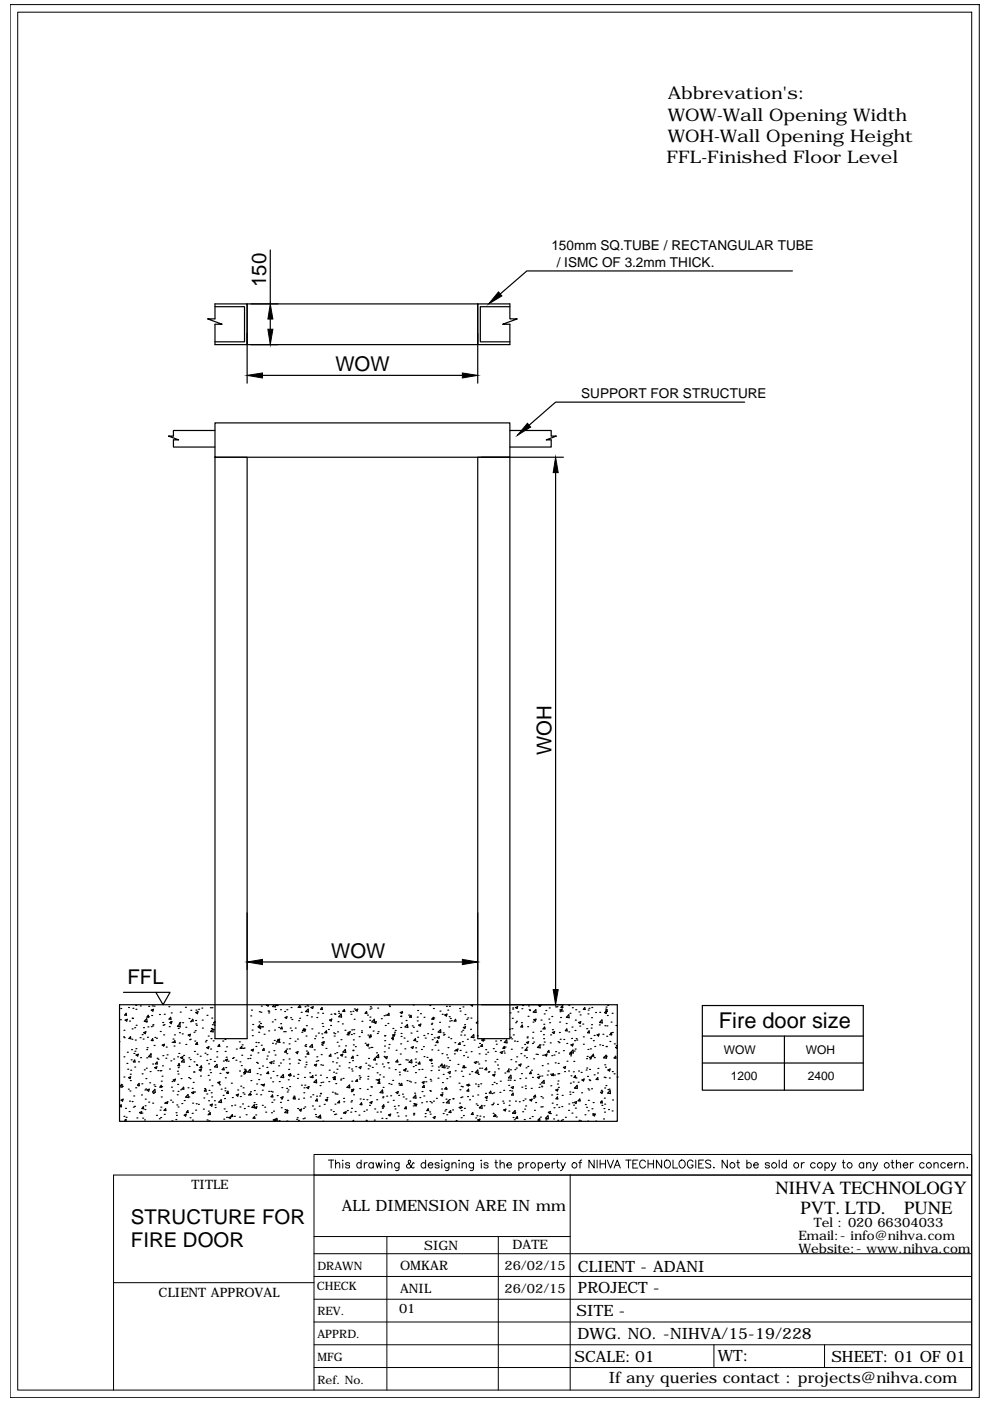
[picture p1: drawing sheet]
<svg xmlns="http://www.w3.org/2000/svg" width="210mm" height="297mm" viewBox="0 0 210 297" stroke-linecap="round" stroke-linejoin="round" font-family="sans-serif">
<!-- layer: 0 -->
<g fill="none" stroke="#000" stroke-width=".21">
<path d="M2.1 1h205.5v295.3h-205.5zM3.8 2.6h202.2v292.1h-202.2zM66.6 244.8h139.4v4.3h-139.4zM66.6 249.1v45.6M69.6 246h1.2M70.2 246v1.7M71.1 246.8l.5-.3 .4 .1v1.1M71.1 246v1.7M72.7 246v.1zM72.7 246.6v1.1M74.1 246.8a.47 .47 0 0 0-.4-.3 .47 .47 0 0 0-.4 .3l.2 .2 .6 .1v.3a.47 .47 0 0 1-.4 .3 .47 .47 0 0 1-.4-.3M76.6 246.8a.52 .52 0 0 0-.8-.1 .52 .52 0 0 0 0 .8 .52 .52 0 0 0 .8-.1"/>
<path d="M76.6 246v1.7M77.2 246.5v1.2M77.9 246.5a.52 .52 0 0 0-.7 .5M79.1 246.8a.54 .54 0 0 0-.7-.1 .54 .54 0 0 0 0 .8 .54 .54 0 0 0 .7-.1M79.1 246.5v1.2M79.7 246.5l.3 1.2 .3-1.2 .4 1.2 .3-1.2M81.6 246v.1zM81.6 246.6v1.1M82.2 246.8l.4-.3 .4 .1 .1 1.1M82.2 246.5v1.2M84.6 246.5v1.3a.45 .45 0 0 1-.7 .3M84.6 246.8a.54 .54 0 0 0-.8-.1 .54 .54 0 0 0 0 .8 .54 .54 0 0 0 .8-.1"/>
<path d="M87.8 246.7l-.2-.2-.3 .6a.57 .57 0 0 1-.5 .6 .57 .57 0 0 1-.6-.4l.1-.4 .7-.4a.33 .33 0 0 0-.2-.5h-.2a1.43 1.43 0 0 0 .9 1.7l.3-.2M90.2 246.8a.54 .54 0 0 0-.8-.1 .54 .54 0 0 0 0 .8 .54 .54 0 0 0 .8-.1M90.2 246v1.7M90.8 247h1a.5 .5 0 0 0-.6-.5 .5 .5 0 0 0-.4 .6 .52 .52 0 0 0 .4 .6 .52 .52 0 0 0 .6-.3M93.1 246.8a.51 .51 0 0 0-.9 0l.3 .2 .5 .1 .1 .3a.51 .51 0 0 1-.9 0M93.6 246h.2zM93.7 246.6v1.1M95.2 246.5l-.1 1.5-.2 .2-.4-.1M95.2 246.8a.54 .54 0 0 0-.8-.1 .54 .54 0 0 0 0 .8 .54 .54 0 0 0 .8-.1M95.8 246.8l.5-.3 .3 .1 .1 1.1M95.8 246.5v1.2M97.4 246v.1z"/>
<path d="M97.4 246.6v1.1M98 246.8l.4-.3 .4 .1 .1 1.1M98 246.5v1.2M100.4 246.5l-.1 1.5-.2 .2-.4-.1M100.4 246.8a.54 .54 0 0 0-.8-.1 .54 .54 0 0 0 0 .8 .54 .54 0 0 0 .8-.1M102.1 246v.1zM102.1 246.6v1.1M103.5 246.8a.5 .5 0 0 0-.5-.3 .5 .5 0 0 0-.4 .3l.3 .2 .5 .1 .1 .3a.5 .5 0 0 1-.5 .3 .5 .5 0 0 1-.4-.3M104.9 246.5h.6M105.1 246v1.3l.1 .3 .4 .1M106 246.8l.5-.3 .3 .1 .1 1.1M106 246v1.7"/>
<path d="M107.5 247h.9a.52 .52 0 0 0-.7-.5 .52 .52 0 0 0-.1 .9 .51 .51 0 0 0 .8 0M110 246.8a.54 .54 0 0 1 .8-.1 .54 .54 0 0 1 0 .8 .54 .54 0 0 1-.8-.1M110 246.5v1.7M111.5 246.5v1.2M112.2 246.5a.56 .56 0 0 0-.7 .5M114.1 246.8a.52 .52 0 0 1 .8-.1 .52 .52 0 0 1 0 .8 .52 .52 0 0 1-.8-.1M114.1 246.5v1.7M115.6 247h.9a.47 .47 0 0 0-.5-.5 .47 .47 0 0 0-.4 .5v.1a.49 .49 0 0 0 .3 .5 .49 .49 0 0 0 .6-.2M117.1 246.5v1.2M117.7 246.5a.52 .52 0 0 0-.6 .5M117.9 246.5h.6M118.2 246v1.3l.1 .3 .3 .1"/>
<path d="M118.9 246.5l.5 1.2 .5-1.2M119.4 247.7l-.3 .4-.3 .1M120.9 249.1v45.6M122.7 246.5h.6M123.3 246h-.3v.3v1.4M126 246v1.7l-1.1-1.7v1.7M126.6 246v1.7M127.2 246v1.7M127.2 246.8h1.2M128.4 246v1.7M128.8 246l.6 1.7 .7-1.7M130.2 247.7l.7-1.7 .6 1.7"/>
<path d="M130.5 247.1h.8M132.7 246h1.1M133.3 246v1.7M134.2 246.8h.7M135.2 246h-1v1.7h1M136.8 246.3a.64 .64 0 0 0-.7-.3 .64 .64 0 0 0-.5 .6v.4a.63 .63 0 0 0 .5 .7 .63 .63 0 0 0 .7-.5M137.4 246.8h1.1M137.4 246v1.7M138.5 246v1.7M140.3 246v1.7l-1.1-1.7v1.7M141 246.2a.63 .63 0 0 1 .7-.2 .63 .63 0 0 1 .4 .6v.4a.64 .64 0 0 1-.6 .7 .64 .64 0 0 1-.6-.7zM142.7 246v1.7h1"/>
<path d="M144.1 246.2a.63 .63 0 0 1 .7-.2 .63 .63 0 0 1 .5 .6v.4a.66 .66 0 0 1-.7 .7 .66 .66 0 0 1-.6-.7zM146.9 246.3a.58 .58 0 0 0-.7-.3 .89 .89 0 0 0-.5 .9 .89 .89 0 0 0 .8 .8 .51 .51 0 0 0 .4-.7h-.4M147.5 246v1.7M148.2 246.8h.6M149.2 246h-1v1.7h1M150.7 246.2a.61 .61 0 0 0-.6-.3 .61 .61 0 0 0-.5 .4l.2 .3 .8 .3 .1 .5a.69 .69 0 0 1-1.1 0M151.3 247.6h.1zM154.2 246v1.7l-1.1-1.7v1.7M156.2 246.5h.6M156.4 246v1.3l.1 .3 .3 .1M158.4 246.8a.52 .52 0 0 1 .7-.1 .52 .52 0 0 1 0 .8 .52 .52 0 0 1-.7-.1M158.4 246v1.7"/>
<path d="M159.8 247h1a.5 .5 0 0 0-.6-.5 .5 .5 0 0 0-.4 .6 .52 .52 0 0 0 .4 .6 .52 .52 0 0 0 .6-.3M163.1 246.8a.51 .51 0 0 0-.9 0l.3 .2 .6 .1v.3a.51 .51 0 0 1-.9 0M165.2 246v1.7M166.7 246.8a.54 .54 0 0 0-.8-.1 .54 .54 0 0 0 0 .8 .54 .54 0 0 0 .8-.1M166.7 246v1.7M169.9 246.5v1.2M170.5 246.5a.52 .52 0 0 0-.6 .5M172.8 246.8a.54 .54 0 0 0-.8-.1 .54 .54 0 0 0 0 .8 .54 .54 0 0 0 .8-.1M174.9 246.8a.54 .54 0 0 1 .8-.1 .54 .54 0 0 1 0 .8 .54 .54 0 0 1-.8-.1M174.9 246.5v1.7M176.3 246.5l.5 1.2 .4-1.2M176.8 247.7l-.6 .5"/>
<path d="M178.6 246.5h.5M178.8 246v1.3l.1 .3 .3 .1M183.1 246.8a.54 .54 0 0 0-.8-.1 .54 .54 0 0 0 0 .8 .54 .54 0 0 0 .8-.1M183.1 246.5v1.2M183.8 246.8l.3-.3 .5 .1v1.1M183.8 246.5v1.2M185.1 246.5l.5 1.2 .5-1.2M185.6 247.7l-.3 .4-.3 .1M188.9 246.5h.6M189.2 246v1.3l.1 .3 .3 .1M190.1 246.8l.3-.3 .5 .1 .1 1.1M190.1 246v1.7"/>
<path d="M191.5 247h1a.5 .5 0 0 0-.6-.5 .5 .5 0 0 0-.4 .6 .52 .52 0 0 0 .4 .6 .52 .52 0 0 0 .6-.3M193 246.5v1.2M193.7 246.5a.52 .52 0 0 0-.7 .5M195.9 246.8a.54 .54 0 0 0-.8-.1 .54 .54 0 0 0 0 .8 .54 .54 0 0 0 .8-.1M198 246.8l.4-.3 .4 .1 .1 1.1M198 246.5v1.2M200.4 246.8a.54 .54 0 0 0-.8-.1 .54 .54 0 0 0 0 .8 .54 .54 0 0 0 .8-.1M200.9 247h1a.49 .49 0 0 0-.6-.5 .49 .49 0 0 0-.4 .6 .49 .49 0 0 0 .4 .5 .49 .49 0 0 0 .6-.2M202.4 246.5v1.2M203.1 246.5a.57 .57 0 0 0-.7 .5M203.5 246.8l.4-.3 .4 .1 .1 1.1M203.5 246.5v1.2"/>
<path d="M205 247.6h.2zM206 249.1v45.6M206 249.1h-181.9v45.6M24.1 271.9h42.5M66.6 275.5h139.4M66.6 270.6h139.4M66.6 265.8h139.4M66.6 262.2h54.3M82 262.2v32.5M105.6 262.2v32.5M66.6 280.3h139.4M66.6 285.1h139.4"/>
<path d="M66.6 289.9h139.4M151.4 285.1v4.8M174.8 285.1v4.8"/>
<circle cx="113" cy="247" r=".55"/>
<circle cx="121.8" cy="247.1" r=".56"/>
<circle cx="155.3" cy="247.1" r=".56"/>
<circle cx="164.1" cy="247.1" r=".56"/>
<circle cx="168.8" cy="247.1" r=".56"/>
<circle cx="173.8" cy="247.1" r=".56"/>
<circle cx="180.1" cy="247.1" r=".56"/>
<circle cx="188" cy="247.1" r=".56"/>
<circle cx="196.9" cy="247.1" r=".56"/>
</g>
<g fill="none" stroke="#000" stroke-width=".25">
<path d="M57.3 53v11.4M168 57.4h-56.3l-5.6 4.9M45.6 64.4h6.8v8.7h-6.8v-4.4h1.5l-3.1-1.1h1.6zM45.6 65h6.2v7.5h-6.2M52.4 73.1h48.9M55.7 79.6h42.3M57.3 67.6v2.2M101.3 64.4h6.8v3.2h1.6l-3.1 1.1h1.5v4.4h-6.8zM108.1 65h-6.3v7.5h6.3M45.6 96.9h6.8v123.3h-6.8zM45.6 89.7h62.5v7.2h-62.5zM45.6 91.3h-8.8v1.2h-1.1l2.2 .8h-1.1v1.5h8.8"/>
<path d="M52.4 81.2v-16.8h48.9v16.8M101.3 96.9h6.8v123.3h-6.8zM102.1 96.9h17.4M108.1 91.3h8.8v1.2h1.1l-2.2 .8h1.1v1.5h-8.8M157.9 85.3h-40.1l-5.6 4.9M117.8 100.2v109.6M52.4 193.5v12.1M101.3 193.5v12.1M25.3 213h105.6v24.7h-105.6zM25.5 216.2h.1M25.6 213.8h.1M26.2 219.8h.1"/>
<path d="M26.2 210.4h9.9l-1.5 2.6-1.6-2.6M26.3 218.4h.1M26.5 216.3l.5-.2-.1 .4zM26.7 214.8l.1 .5-.4-.1zM27.2 213.6h.1M27.5 216.5h.1M27.7 219.8v.4h-.4zM28 218.1h.1M28 215.9h.1M28.1 215.9h.1M28.2 213.8h.1M28.6 217.9h.1"/>
<path d="M28.8 213.1h.1M28.8 214h.1M28.9 217.4h.1M29.7 213.3h.1M30.1 219.4h.1M30.4 217.9h.1M30.5 218.9l.4-.2-.1 .5zM31 216.7h.1M31.1 216l.1 .6-.6-.1zM31.3 219.9h.1M31.4 217.7h.1M31.4 215.6h.1"/>
<path d="M31.4 215.3l.1 .4-.4-.1zM31.5 213.4h.1M32.1 217.7h.1M32.1 214.2l.4-.2-.1 .4zM32.2 215.3h.1M32.3 213.3h.1M32.4 217.5h.1M32.4 217.3h.1M32.7 213.3h.1M32.8 220h.1M33.8 215.1h.1M34 218.7h.1"/>
<path d="M34.5 216.8h.1M34.6 217.4h.1M34.7 219.4h.1M34.8 217.3h.1M34.8 215.1h.1M35.8 213.4h.1M35.9 217.7h.1M36 216.8l.4-.2-.1 .4zM36.2 215.7l.1 .4h-.5zM36.2 216.6h.1M36.3 214.8h.1M37 219.4h.1"/>
<path d="M37.6 217.6l.5-.5 .1 .6zM37.8 218.1h.1M38 217h.1M38 218.9h.1M38.1 216.8h.1M38.2 214.6h.1M38.6 219.2h.1M38.7 216.8h.1M39.3 213.6h.1M39.4 217.8h.1M39.9 219.5l.5-.2-.2 .4zM40.1 215.9h.1"/>
<path d="M40.4 216.6h.1M40.5 214.2h.1M40.9 216.1l.1 .4h-.4zM41.1 218.9h.1M41.4 218.5h.1M41.5 216.4h.1M41.5 217.1h.1M41.5 214.7l.5-.2-.1 .4zM41.6 214.2h.1M41.6 217.4h.1M42.1 214h.1M42.8 213.7h.1"/>
<path d="M42.9 216.3h.1M42.9 218h.1M43.9 215.3h.1M44.1 219.7h.1M44.6 213.7h.1M44.6 218.7l.6-.5v.6zM44.8 218.1h.1M44.9 215.9h.1M44.9 213.7h.1M45 217.3h.1M45.3 218.3h.1M45.5 216.7h.1"/>
<path d="M45.6 216.6l-.3 .3h.3M45.6 217.3h-.1l.1 .1M53.2 215.4h.1M53.3 214.2h.1M53.5 218.4h.1M53.5 219.6h.1M53.6 217.2h.1M54.8 218.9h.1M54.9 217.8l.5-.1-.2 .4zM54.9 216.7h.1M55 214.5h.1M55.1 217.3v.5l-.4-.1z"/>
<path d="M55.2 217h.1M55.3 214.6h.1M55.4 213.3h.1M55.6 217.7h.1M55.7 217.7h.1M55.7 204h42.3M56 219.3h.1M56.6 213l-.1 .1 .3 .2 .1-.3M56.8 214.3h.1M57 214.4h.1M57 218.6h.1M57 214.8h.1"/>
<path d="M57.7 216.7h.1M58.1 213l-.3 .4 .6 .1-.1-.5M58.2 218.4h.1M58.3 216.2h.1M58.4 214h.1M58.7 213l-.2 .2h.4v-.2M59.1 217.8h.1M59.5 214.1h.1M59.5 217h.1M59.8 217.8v.3h-.3zM60.1 218.7h.1M60.4 214.5h.1"/>
<path d="M60.4 215.7l.5-.1-.2 .3zM60.5 218.7h.1M60.8 214.1h.1M61.5 218h.1M61.6 215.8h.1M61.7 213.6h.1M61.8 218.5h.1M61.9 216.2h.1M62.6 218h.1M63.3 216.4h.1M63.5 215.9h.1M63.6 213.2l.1 .4h-.5z"/>
<path d="M63.6 213.5h.1M63.9 214.6h.1M64 218.9h.1M64.3 218.2h.1M64.3 218.4l.5-.2-.1 .4zM64.5 218.1v.5l-.3-.1 .3-.4M64.7 213.4h.1M64.8 214.5l.5-.5 .1 .5zM64.9 219.7h.1M65 217.5h.1M65.1 215.3h.1M65.1 213.1h.1"/>
<path d="M65.3 213.3h.1M65.9 213.6l.5-.2-.1 .4zM66 215.6h.1M66.1 218.1h.1M66.9 219.7h.1M67.2 215.7h.1M67.4 214.8h.1M67.5 219h.1M68.2 219.2h.1M68.3 213.6l.1 .4h-.4zM68.3 217h.1M68.4 214.8h.1"/>
<path d="M68.4 217.6h.1M69.2 218.6l.1 .4-.4-.1zM69.6 218.3h.1M69.9 216.3l.4-.2-.1 .4zM70.1 217.4h.1M70.2 215.1h.1M70.7 219h.1M70.9 219.7h.1M70.9 214.9h.1M71 219.2h.1M71 215.1h.1M71.6 218.8h.1"/>
<path d="M71.7 216.6h.1M71.7 214.4h.1M71.8 214.8h.1M72.3 215l.1 .6h-.6zM72.6 217.1h.1M73 214l.1 .5-.4-.1zM73.1 218.4h.1M73.8 218.9l.5-.2-.2 .4zM73.9 219l.1 .4h-.4zM74.3 214.5h.1M74.4 215.1h.1M74.5 219.3h.1"/>
<path d="M74.6 218.4h.1M74.8 214.4h.1M75 218.3h.1M75 219.2h.1M75.1 216.1h.1M75.1 213.9h.1M75.4 214.2l.4-.2-.1 .4zM76.1 219.8h.1M76.7 218.9h.1M76.7 218.6h.1M76.7 216.5h.1M77.7 214.5l.1 .3h-.4z"/>
<path d="M77.9 215.2h.1M78 219.5h.1M78.3 219.8l.3-.4 .1 .4zM78.3 217.8h.1M78.4 216.3h.1M78.4 217.7h.1M78.4 215.6h.1M78.4 214h.1M78.5 213.4h.1M78.7 213.7h.1M79.1 218.6h.1M79.3 216.8l.5-.2-.1 .4z"/>
<path d="M79.4 216.1v.6h-.5zM80 219.1h.1M80.1 213.7h.1M80.2 218.7h.1M80.8 216h.1M81.4 215.3h.1M81.5 219.6h.1M81.6 219.6h.1M81.7 217.4h.1M81.8 215.2h.1M82.2 217h.1M82.5 214.8v.5l-.4-.1z"/>
<path d="M82.5 213.1h.1M82.6 213.4h.1M83.3 219.5l.4-.3-.1 .5zM83.3 218.1h.1M83.3 219.8l.1 .4h-.4zM83.6 218.9h.1M83.8 218.5h.1M84.9 214.7l.4-.2-.1 .4zM84.9 217.8h.1M84.9 215.5h.1M85 215.4h.1M85 219.1h.1"/>
<path d="M85 219.8h.1M85.1 216.9h.1M85.2 214.7h.1M85.9 217.7l.5-.5 .1 .6zM86.1 216.4h.1M86.6 215.2h.1M87.2 219h.1M87.2 215.3v.4l-.3-.1zM87.4 217.5h.1M87.6 213.1h.1M87.7 217.8h.1M88.4 218.7h.1"/>
<path d="M88.5 216.5h.1M88.5 215.6h.1M88.5 214.2h.1M88.5 219.9h.1M88.8 217.3l.4-.2-.1 .5zM89.1 214.9h.1M89.9 219.5h.1M89.9 215.7h.1M90.7 219.2h.1M91.1 213.2h.1M91.5 219.3h.1M91.5 217.2h.1"/>
<path d="M91.6 217h.1M91.7 218.2h.1M91.8 216h.1M91.9 213.8h.1M91.9 215.7v.4h-.3zM92 215.8h.1M92.7 220l.5-.2-.2 .4zM93.2 216.7h.1M93.3 214.4h.1M93.4 218.3l.1 .6-.6-.1zM93.8 215.1h.1M94 219h.1"/>
<path d="M94 219.5h.1M94.2 219.3h.1M94.3 215.2l.5-.2-.2 .4zM94.6 213.4h.1M94.9 214.2h.1M95.1 219.9h.1M95.2 217.7h.1M95.2 215.6h.1M95.3 213.4h.1M95.3 216.5h.1M95.5 215.9h.1M95.7 216.4h.1"/>
<path d="M96.6 216.1l.1 .4h-.4zM97.4 213.8h.1M97.6 214.4h.1M97.7 219.5h.1M97.8 218.8h.1M98.1 218.4h.1M98.2 213.5h.1M98.2 217.8l.5-.1-.2 .4zM98.5 219.5h.1M98.5 217.3h.1M98.6 215.1h.1M99 216.1h.1"/>
<path d="M99.2 215.8h.1M99.8 218.2h.1M99.9 215.9h.1M99.9 219.9l.5-.5 .1 .6zM99.9 213l.2 .3 .1-.3M101.2 219.6h.1M101.3 216.5l-.3 .4h.3M108.1 218.2v.1M108.1 214.8h.1M108.2 219.9h.1M108.5 218.1h.1M108.6 215.9h.1"/>
<path d="M108.7 213.7h.1M108.7 214h.1M108.8 219.4h.1M109.3 213.6l.5-.2-.2 .4zM109.3 216.8h.1M109.5 216.5h.1M109.8 214.5h.1M110.6 216.8h.1M110.6 213.9h.1M110.7 217.3l.1 .5-.4-.1zM110.8 213.2h.1M111.8 219.8h.1"/>
<path d="M111.9 217.7h.1M112 215.5h.1M112 213.3h.1M112.2 214.1h.1M112.3 214.2h.1M113 218.9h.1M113 216.7h.1M113.1 214.6l.5-.5 .1 .6zM113.2 216.2h.1M113.2 216.2l.5-.1-.2 .4zM114.3 213.4h.1M114.4 213l-.2 .2h.4v-.2"/>
<path d="M114.5 213.2h.1M114.6 218.7h.1M114.7 216.3h.1M115.2 219.4h.1M115.3 217.2h.1M115.4 215h.1M115.5 217.8l.1 .3h-.5zM115.7 214.2h.1M116.4 216.1h.1M116.4 213.7h.1M116.5 216.8h.1M116.7 219.4h.1"/>
<path d="M117 215.5h.1M117.1 218.3h.1M117.1 218.9l.5-.2-.1 .4zM117.8 213.5h.1M118.1 213.4h.1M118.6 218.9h.1M118.6 216.7h.1M118.7 214.5h.1M118.7 214.1l.5-.1-.1 .3zM118.9 215.7h.1M118.9 213.6l.4-.4v.4zM119.2 214.4h.1"/>
<path d="M120 217h.1M120.2 218.1l.1 .5-.4-.1zM120.6 213.1h.1M120.6 218.8h.1M120.6 215.1l.1 .7-.6-.1zM120.8 214.8h.1M121.3 217.8h.1M121.4 213.7h.1M121.9 218.5h.1M122 216.3h.1M122.1 214.1h.1M122.7 216.8l.4-.2-.1 .4z"/>
<path d="M122.8 214.5h.1M122.9 217.6h.1M123 215.2h.1M123.6 217.1h.1M123.7 219.8h.1M124 213.6l.1 .4h-.4zM124.4 218.1h.1M124.7 215h.1M124.7 214.2h.1M124.9 213.8h.1M124.9 218.6l.1 .4-.4-.1zM125.3 218h.1"/>
<path d="M125.4 215.8h.1M125.4 217.3h.1M125.5 213.6h.1M126 219.5h.1M126.3 214.7h.1M126.6 219.4l.4-.2-.1 .5zM127.1 217.3h.1M127.2 214.6h.1M127.6 216.2l.1 .7-.6-.1zM127.8 219.3h.1M128.2 214.7l.4-.2-.1 .4zM128.3 217.5h.1"/>
<path d="M128.4 214h.1M128.5 213.5h.1M128.6 219.7h.1M128.7 217.5h.1M128.7 214l.1 .5-.4-.1zM128.8 215.3h.1M128.8 213.1h.1M129.5 219.1h.1M129.6 216.7h.1M129.6 219l.1 .4h-.4zM129.8 214.8h.1M129.8 218.9h.1"/>
<path d="M130.6 217.4h.1M148.9 213.2h34.1v17.9h-34.1zM148.9 219.7h34.1M166.3 219.7v11.4M25.3 230.4l.5-.5 .1 .6-.6-.1M25.3 220.9v.1M25.7 234.2l.1 .5-.5-.1zM25.7 233.3l.4-.3-.1 .5zM25.8 230h.1M25.9 230.3h.1M26.3 224.1h.1M26.3 236.7h.1"/>
<path d="M26.3 228.3h.1M26.3 220h.1M26.4 237.7l.3-.3v.3M26.5 237.4h.1M26.6 235h.1M26.7 236.9h.1M26.9 225.5h.1M27 223.1h.1M27.1 226.7h.1M27.2 230.9h.1M27.2 228.5l.5-.2-.1 .4zM27.4 235.7h.1"/>
<path d="M27.5 233.5h.1M27.5 231.3h.1M27.6 229.1h.1M27.6 227.8h.1M27.7 226.9h.1M27.8 224.7h.1M27.9 222.5h.1M28 220.3h.1M28 233.6h.1M28.3 234.7h.1M28.3 232.4h.1M28.4 223.4h.1"/>
<path d="M28.5 234.6h.1M28.6 226.2h.1M28.6 224.7v.5l-.3-.1zM28.6 222.9h.1M28.7 220.5h.1M28.8 230.6h.1M28.8 222.3h.1M28.9 223.7l.4-.2-.1 .4zM29 237h.1M29.3 230.2h.1M29.4 225.1h.1M29.5 229.7v.4h-.3z"/>
<path d="M29.6 235.9l.4-.2-.1 .4zM29.7 220h.1M29.8 224.2h.1M30 232.2h.1M30.1 229.8h.1M30.1 236h.1M30.1 227.7h.1M30.3 237.1h.1M30.3 220.3h.1M30.4 234.7l.1 .4-.4-.1zM30.6 226.8h.1M30.6 237.4h.1"/>
<path d="M30.7 235.2h.1M30.7 231.1h.1M30.8 234.4h.1M30.8 233h.1M30.9 230.9h.1M30.9 228.7h.1M31 226.5h.1M31.1 224.3h.1M31.1 222.5h.1M31.2 222.1h.1M31.2 231.1l.5-.2-.2 .5zM31.5 233.7h.1"/>
<path d="M31.7 229.6h.1M31.8 227.2h.1M31.9 223.5h.1M32 223.5v.6l-.5-.1zM32.4 233.9h.1M32.4 225.6h.1M32.4 220.2l.1 .4h-.4zM32.5 231.8h.1M32.6 230h.1M32.7 221.7h.1M32.8 226.4l.5-.2-.2 .4zM32.8 230.3h.1"/>
<path d="M32.8 231l.1 .6-.6-.1zM33.2 236.5h.1M33.2 220.1h.1M33.3 224.4h.1M33.3 225.2v.4h-.3zM33.5 227h.1M33.5 224.6h.1M33.8 237.2h.1M33.9 235.4h.1M33.9 227h.1M34.1 236.9h.1M34.1 234.7h.1"/>
<path d="M34.1 227h.1M34.2 232.6h.1M34.2 229.2h.1M34.2 230.1l.1 .4h-.4zM34.2 231.2h.1M34.3 230.4h.1M34.4 228.2h.1M34.4 221.6l.5-.2-.2 .4zM34.4 226h.1M34.5 223.8h.1M34.6 221.6h.1M34.8 235.4l.3-.3 .1 .4z"/>
<path d="M34.8 236.3h.1M34.9 233.9h.1M35 233.8h.1M35.1 233.8l.5-.2-.1 .4zM35.2 224.4h.1M35.2 222h.1M35.4 223.6h.1M35.9 226.7h.1M36.2 233.3h.1M36.2 224.9h.1M36.4 230.5h.1M36.4 237.7h.1"/>
<path d="M36.5 229.3h.1M36.5 221h.1M36.6 233.7h.1M36.6 231.3h.1M36.7 220.3h.1M36.7 229l.5-.2-.2 .4zM36.8 224.5h.1M36.9 221.8h.1M37.1 220.6l.1 .4h-.4zM37.3 237.4h.1M37.3 235.9h.1M37.4 236.5h.1"/>
<path d="M37.5 234.3h.1M37.6 232.1h.1M37.6 227.1h.1M37.7 229.9h.1M37.7 224.1h.1M37.7 227.7h.1M37.7 231.4h.1M37.7 234.7h.1M37.8 226.4h.1M37.8 225.6h.1M37.9 223.4h.1M38 221.1h.1"/>
<path d="M38 225.6l.1 .4-.4-.1zM38.3 231.1h.1M38.3 224.2l.5-.2-.2 .5zM38.4 228.7h.1M38.6 234h.1M38.9 223.8h.1M38.9 230.5l.1 .4h-.4zM39 224.6l.1 .6-.6-.1zM39.1 233.3h.1M39.1 236.4l.4-.2-.1 .4zM39.4 221.4h.1M39.8 235.5l.1 .4-.4-.1z"/>
<path d="M39.9 230.6h.1M39.9 232.1v.6l-.5-.1zM40 228.5h.1M40 232.6h.1M40 224.3h.1M40.1 226.1h.1M40.2 220.4h.1M40.3 237h.1M40.3 228.7h.1M40.3 224.7h.1M40.3 220.3h.1M40.6 231.6l.5-.1-.1 .4z"/>
<path d="M40.8 236.1h.1M40.8 230.8h.1M40.8 237.5h.1M40.8 233.9h.1M40.9 231.7h.1M41 229.5h.1M41 227.3h.1M41.1 225.1h.1M41.1 227.3h.1M41.2 222.9h.1M41.3 231.5h.1M41.3 220.7h.1"/>
<path d="M41.5 235.4h.1M41.6 234h.1M41.6 225.7h.1M41.7 225.9h.1M41.8 223.5h.1M41.8 221l.1 .4h-.4zM42.1 234.1h.1M42.2 226.9l.5-.2-.1 .4zM42.4 223.9h.1M42.5 228.1h.1M42.7 226l.1 .4h-.4zM43.1 235.2h.1"/>
<path d="M43.2 232.8h.1M43.4 230.8h.1M43.5 223.3h.1M43.5 220.9h.1M43.6 230.9l.1 .5-.4-.1zM43.7 220.6h.1M43.8 224.8h.1M43.8 231.9h.1M43.8 222.1l.5-.2-.1 .4zM43.9 237.4h.1M43.9 223.6h.1M44.1 237.7h.1"/>
<path d="M44.1 236.3h.1M44.1 228h.1M44.2 235.6h.1M44.2 233.4h.1M44.2 225.6h.1M44.3 231.2h.1M44.3 237.7h.1M44.4 229h.1M44.5 226.8h.1M44.6 224.6h.1M44.6 235.9v.4h-.4zM44.6 234.3l.4-.2-.1 .4z"/>
<path d="M44.6 222.4h.1M44.6 227.4h.1M44.7 220.2h.1M44.8 231.7h.1M44.9 232.6h.1M44.9 230.2h.1M45.2 220.7h.1M45.5 233.4h.1M45.5 225h.1M45.5 226.2l.5-.5 .1 .6zM45.6 234.3h.1M45.6 234.8h.1"/>
<path d="M46 223h.1M46 224.1h.1M46.2 229.5l.4-.1-.1 .3zM46.5 221.4l.1 .5-.4-.1zM46.6 230h.1M46.6 227.6h.1M46.9 230.9h.1M46.9 233.2l.1 .6-.6-.1zM47.2 220.7h.1M47.3 232.2h.1M47.4 225h.1M47.4 237.3h.1"/>
<path d="M47.4 226.4l.1 .4h-.4zM47.5 235.1h.1M47.6 232.9h.1M47.7 230.7h.1M47.7 220.4h.1M47.7 231.3h.1M47.7 222.9h.1M47.8 228.5h.1M47.8 224.7l.4-.1-.1 .4zM47.9 226.4h.1M47.9 224.2h.1M47.9 235.7h.1"/>
<path d="M48 227.4h.1M48 222h.1M48 236.9h.1M48.2 227.6h.1M48.2 231.8h.1M48.3 227.4h.1M48.3 231.4l.1 .4-.4-.1zM48.4 225h.1M48.5 236.9l.5-.1-.2 .4zM49.1 229.7h.1M49.1 234.4h.1M49.3 232.7h.1"/>
<path d="M49.3 236.3v.4h-.3zM49.3 224.4h.1M49.5 224.2h.1M49.7 236.7h.1M49.8 234.3h.1M50 224.8h.1M50.1 222.4h.1M50.1 232.2l.5-.2-.2 .4zM50.4 231.1h.1M50.7 220.9h.1M50.8 236.9h.1M50.8 227.1h.1"/>
<path d="M50.9 234.7h.1M50.9 225.1h.1M51 232.5h.1M51 230.3h.1M51.1 228.1h.1M51.2 225.9h.1M51.3 223.7h.1M51.3 221.9v.4h-.4zM51.3 221.5h.1M51.4 234.1h.1M51.5 231.7h.1M51.5 230.6h.1"/>
<path d="M51.5 222.3h.1M51.7 227.7h.1M51.7 227.4l.4-.2-.1 .4zM51.8 222.2h.1M51.8 232h.1M51.8 235h.1M51.8 226.7h.1M52.1 226.8l.1 .4h-.4zM52.2 236.3h.1M52.5 224.5h.1M52.6 234.6h.1M53 224.4h.1"/>
<path d="M53 226.7l.1 .7-.6-.1zM53.1 231.8l.1 .4h-.5zM53.1 231.5h.1M53.1 232.1h.1M53.1 223.7h.1M53.2 229.1h.1M53.3 222.6l.4-.1-.1 .3zM53.9 233.8h.1M53.9 231.2h.1M53.9 234.2l.1 .7-.6-.1zM54 236.7v.4h-.3zM54 234.8l.5-.1-.2 .3z"/>
<path d="M54.2 236.4h.1M54.3 234.2h.1M54.3 221.9h.1M54.3 221h.1M54.3 232h.1M54.4 225.3h.1M54.4 229.8h.1M54.5 227.6h.1M54.6 225.4h.1M54.7 223.2h.1M54.8 221.1h.1M54.8 228.9h.1"/>
<path d="M54.9 226.5h.1M55.2 227.9h.1M55.3 232.1h.1M55.4 230h.1M55.4 221.6h.1M55.6 231.1h.1M55.6 234.4h.1M55.6 230l.5-.1-.1 .4zM55.7 226h.1M56 222.3v.4h-.3zM56.1 234.7h.1M56.3 235.8h.1"/>
<path d="M56.5 224.5h.1M56.5 227.6l.4-.4 .1 .4zM56.6 226.3h.1M56.7 223.9h.1M57 231.4h.1M57 223.1h.1M57.2 225.3l.5-.2-.1 .4zM57.3 228.6h.1M57.4 231.4h.1M57.6 235.9h.1M57.6 233.7h.1M57.7 231.5h.1"/>
<path d="M57.8 221.2h.1M57.8 232.2l.1 .4-.4-.1zM57.8 229.4h.1M57.9 227.2h.1M57.9 225.4h.1M57.9 237.4l.5-.1-.1 .4zM58 225h.1M58 235.6h.1M58.1 222.8h.1M58.1 233.2h.1M58.2 220.6h.1M58.3 223.7h.1"/>
<path d="M58.4 221.3h.1M58.7 228h.1M58.7 237.1l.1 .4h-.4zM58.8 232.3h.1M58.8 220.5l.5-.2-.1 .4zM59.1 226h.1M59.2 237.6h.1M59.2 220.3l.1 .7-.6-.1zM59.2 229.3h.1M59.2 221h.1M59.5 233.7h.1M59.5 225.4h.1"/>
<path d="M59.5 232.7l.5-.2-.1 .4zM59.6 234.9h.1M59.7 233h.1M59.8 230.6h.1M60 224.7h.1M60.1 221.1h.1M60.1 227.8v.7l-.6-.1zM60.4 235.2h.1M60.7 222.7v.4h-.3zM60.8 230.8h.1M60.8 237.7h.1M60.8 223.4h.1"/>
<path d="M60.8 222.4h.1M60.9 235.5h.1M60.9 231.5h.1M60.9 235.3l.1 .7-.6-.1zM61 233.3h.1M61.1 231.1h.1M61.1 228.9h.1M61.2 227.9l.4-.1-.1 .3zM61.2 226.7h.1M61.3 224.5h.1M61.3 221.3h.1M61.4 222.4h.1"/>
<path d="M61.4 225.6h.1M61.4 230.4h.1M61.5 220.2h.1M61.5 228h.1M61.6 227.6l.1 .4h-.4zM62.2 232.7h.1M62.2 228.2h.1M62.3 232.4h.1M62.5 232.6l.1 .4h-.4zM62.6 220.8h.1M62.8 223.1l.4-.1-.1 .4zM62.9 237.3h.1"/>
<path d="M63 237h.1M63.1 228.6h.1M63.1 220.3h.1M63.1 235h.1M63.1 227.8h.1M63.2 225.4h.1M63.2 237.7l.2-.2v.2M63.3 233h.1M63.3 224.7h.1M63.5 235.3l.5-.1-.2 .4zM63.5 224.8h.1M63.9 230.1h.1"/>
<path d="M64.2 237.2h.1M64.3 235h.1M64.4 232.8h.1M64.4 231.7h.1M64.5 230.6h.1M64.5 228.4h.1M64.5 237.1h.1M64.6 226.2h.1M64.6 234.7h.1M64.6 230.1h.1M64.6 221.7h.1M64.7 224.1h.1"/>
<path d="M64.8 221.9h.1M64.8 221.5h.1M64.9 225.2h.1M64.9 225.7h.1M65 222.8h.1M65.1 230.6l.4-.2-.1 .4zM65.4 223.1l.1 .4h-.4zM65.6 227.5h.1M65.7 222l.5-.6 .1 .6zM65.7 228.3h.1M65.8 232.6h.1M66.2 234.5h.1"/>
<path d="M66.3 232.1h.1M66.3 228l.1 .5-.4-.1zM66.6 229.4l.5-.5v.7zM66.6 222.6h.1M66.6 235.2h.1M66.7 225.8l.4-.2-.1 .4zM66.7 220.2h.1M66.9 236.3h.1M66.9 228h.1M67 236.8h.1M67 225h.1M67.1 232.4h.1"/>
<path d="M67.2 224.1h.1M67.2 233l.1 .4h-.4zM67.4 224.9h.1M67.4 236.9l.5-.5 .1 .7zM67.6 236.7h.1M67.7 234.5h.1M67.8 232.4h.1M67.8 230.2h.1M67.9 228h.1M67.9 231.8h.1M68 231.9h.1M68 225.8h.1"/>
<path d="M68.1 229.5h.1M68.1 223.6h.1M68.2 221.4h.1M68.3 221l.4-.1-.1 .4zM68.3 221.6h.1M68.4 220h.1M68.4 225.8h.1M68.4 237.7h.1M68.4 229.4h.1M68.5 221.1h.1M68.7 234.1h.1M69 233.2l.5-.2-.2 .4z"/>
<path d="M69.1 222.3h.1M69.2 228.5h.1M69.3 232.7h.1M69.7 229.3h.1M69.8 226.9h.1M70.1 223.5l.1 .4h-.4l.3-.4M70.1 235.3h.1M70.5 231.6h.1M70.5 225.1h.1M70.6 228.5l.5-.2-.2 .4zM70.7 235.7h.1M70.7 227.3h.1"/>
<path d="M70.9 236.3h.1M71 231.7h.1M71 223.4h.1M71 234.1h.1M71 228.5l.1 .4h-.4zM71.1 231.9h.1M71.2 229.7h.1M71.2 236.2h.1M71.2 227.5h.1M71.3 225.3h.1M71.4 223.2h.1M71.4 226.7h.1"/>
<path d="M71.4 232h.1M71.5 221h.1M71.5 224.3h.1M71.8 221.8h.1M71.9 226h.1M72 233.4v.4h-.4zM72.2 229h.1M72.2 223.7l.5-.2-.2 .4zM72.2 237.1h.1M72.3 228.8h.1M72.3 220.4h.1M72.8 228.6h.1"/>
<path d="M72.8 236h.1M72.8 232.9h.1M72.9 233.6h.1M72.9 235.9l.5-.2-.1 .4zM73.2 224.1h.1M73.2 222.5l.1 .6h-.6zM73.3 221.7h.1M73.6 230.5l.5-.5 .1 .6zM73.6 235.5h.1M73.9 226.4h.1M74 225.3h.1M74.4 235.8h.1"/>
<path d="M74.4 233.6h.1M74.5 231.4h.1M74.5 233.4h.1M74.5 235h.1M74.5 226.7h.1M74.5 231.1l.5-.2-.2 .4zM74.6 229.2h.1M74.6 231h.1M74.7 227.1h.1M74.7 224.9h.1M74.7 237.7l.3-.2v.2M74.8 231.1h.1"/>
<path d="M74.8 222.7h.1M74.8 222.8h.1M74.8 223.9l.1 .4h-.4zM74.9 220.5h.1M74.9 221.5h.1M75 232.1h.1M75.3 235.7h.1M75.3 221.9h.1M75.4 226.1h.1M75.4 229.2l.4-.3v.4zM75.7 223.8h.1M76.1 236.4h.1"/>
<path d="M76.1 228.1h.1M76.1 226.3l.5-.2-.2 .5zM76.2 228.8h.1M76.3 230.8h.1M76.4 228.4h.1M76.4 233h.1M76.7 233.8v.4h-.3zM77 233.1h.1M77.2 235.6h.1M77.4 221.2h.1M77.5 225.4h.1M77.6 237.5h.1"/>
<path d="M77.7 235.3h.1M77.7 237.7h.1M77.7 221.6l.5-.2-.2 .4zM77.8 233.2h.1M77.9 231h.1M78 228.8h.1M78 228.2h.1M78 226.6h.1M78.1 225.8h.1M78.1 224.4h.1M78.2 222.2h.1M78.3 220h.1"/>
<path d="M78.3 234.4h.1M78.4 226h.1M78.4 233.8l.5-.2-.1 .4zM78.5 232.3h.1M78.6 230.4h.1M78.6 222.1h.1M78.8 230.5h.1M78.9 222.1h.1M78.9 226.3h.1M79.4 237.5h.1M79.4 235.1h.1M79.5 224.3l.1 .4h-.4z"/>
<path d="M79.7 225.6h.1M79.7 228.9h.1M79.8 223.2h.1M79.9 233.2h.1M80 235.8h.1M80 227.5h.1M80 229l.5-.2-.1 .4zM80.2 223.6l.1 .6h-.6zM80.5 229.3v.4h-.4zM80.5 227.9h.1M80.7 235.8h.1M81 237.1h.1"/>
<path d="M81.1 235h.1M81.1 225.6h.1M81.1 234.9h.1M81.1 231.1l.1 .6-.6-.1zM81.1 232.7h.1M81.2 232.5h.1M81.2 230.5h.1M81.3 228.3h.1M81.4 226.2h.1M81.4 234.2v.5l-.3-.1zM81.4 224h.1M81.5 223h.1"/>
<path d="M81.5 221.8h.1M81.6 220.6h.1M81.6 224.2l.5-.2-.1 .5zM81.9 237.2h.1M82 232.4h.1M82.2 233.7h.1M82.2 225.3h.1M82.4 222.2h.1M82.4 236.4l.4-.2-.1 .4zM82.5 226.4h.1M82.5 229.7h.1M82.5 221.4h.1"/>
<path d="M82.8 232.3h.1M82.9 229.9h.1M83.2 220.4h.1M83.3 229.1h.1M83.4 233.3h.1M83.6 234.6h.1M83.8 235.1h.1M83.8 226.8h.1M84 222.7h.1M84 231.6l.4-.2-.1 .5zM84.2 235.9h.1M84.3 224.7l.1 .5-.5-.1z"/>
<path d="M84.4 236.6h.1M84.4 234.4h.1M84.5 232.2h.1M84.6 229.7h.1M84.6 225.7h.1M84.6 230h.1M84.7 227.3h.1M84.7 227.9h.1M84.8 225.7h.1M84.9 223.5h.1M84.9 221.3h.1M85.2 229.7v.4h-.3z"/>
<path d="M85.3 232h.1M85.5 232.6h.1M85.6 226.9l.4-.2-.1 .4zM85.7 220.1h.1M85.8 222.4h.1M86 226.6h.1M86 236.6h.1M86 233h.1M86 224.7h.1M86.1 234.7l.1 .4-.4-.1zM86.3 227.1h.1M86.3 237.4h.1"/>
<path d="M86.3 229.1h.1M86.3 220.8h.1M86.4 224.7h.1M86.7 225.2l.6-.5v.6zM86.8 229.2h.1M86.9 233.5h.1M87.1 229.4h.1M87.2 222.1l.5-.2-.2 .4zM87.6 234.5h.1M87.6 226.1h.1M87.7 236.4h.1M87.7 236.1h.1"/>
<path d="M87.7 236.2h.1M87.7 234h.1M87.8 234h.1M87.9 231.8h.1M87.9 234.3l.5-.2-.2 .4zM88 229.6h.1M88 224.5h.1M88.1 227.4h.1M88.1 225.9h.1M88.1 220.2v.4h-.4zM88.1 222.2h.1M88.1 232.2l.1 .6-.6-.1z"/>
<path d="M88.2 225.2h.1M88.3 223h.1M88.3 220.9h.1M88.8 226.8h.1M89 225.2l.1 .4h-.4zM89 232.7h.1M89.4 222.5h.1M89.4 233.8h.1M89.5 231.4h.1M89.5 226.7h.1M89.5 229.5l.4-.2-.1 .4zM89.8 221.9h.1"/>
<path d="M89.9 232.4h.1M89.9 224h.1M89.9 230.1l.1 .4h-.4zM90.1 236.8h.1M90.2 236.1h.1M90.2 228.4h.1M90.2 220.1h.1M90.3 229.4h.1M90.4 233.6h.1M90.5 224.2h.1M90.8 235.1l.1 .4h-.4zM91.1 235.8h.1"/>
<path d="M91.1 224.7l.5-.1-.2 .4zM91.1 231.2h.1M91.2 233.6h.1M91.2 228.9h.1M91.2 236.2h.1M91.3 231.4h.1M91.3 229.2h.1M91.4 227h.1M91.5 224.8h.1M91.5 233.8h.1M91.5 225.5h.1M91.6 222.6h.1"/>
<path d="M91.6 226h.1M91.6 220.4h.1M91.8 236.9l.5-.2-.2 .5zM91.9 233.5h.1M92.1 220h.1M92.2 221.6h.1M92.5 232.9h.1M92.8 220.6l.1 .5-.4-.1zM92.9 222.7h.1M92.9 228.6h.1M92.9 226.2h.1M93 226.9h.1"/>
<path d="M93.4 232.2l.5-.2-.1 .4zM93.6 230.9h.1M93.7 231.7h.1M93.7 223.4h.1M93.7 225.6l.1 .4h-.4zM93.8 226.3l.5-.5v.6zM93.8 229.5h.1M93.9 233.8h.1M94 236.1h.1M94 227.8h.1M94.3 235.5h.1M94.4 237.4h.1"/>
<path d="M94.5 235.2h.1M94.6 233h.1M94.6 226h.1M94.6 230.5l.1 .4h-.4zM94.6 230.9h.1M94.6 233.8l.6-.5v.6zM94.7 223.6h.1M94.7 228.7h.1M94.7 236.3h.1M94.8 226.5h.1M94.9 224.3h.1M95 222.1h.1"/>
<path d="M95 227.4l.5-.2-.1 .4zM95.1 226.2h.1M95.3 233.1h.1M95.3 224.8h.1M95.4 228.3h.1M95.5 235.5l.1 .4-.4-.1zM95.6 220.2h.1M96 235.3h.1M96 232.9h.1M96 233h.1M96.3 223.4h.1M96.4 222.8h.1"/>
<path d="M96.4 221.1h.1M96.5 227h.1M96.6 222.6l.5-.2-.1 .4zM96.7 237.6h.1M97.1 225.7h.1M97.2 221.4l.3-.3 .1 .3zM97.3 229.7h.1M97.4 234.8l.4-.2-.1 .4zM97.4 233.9h.1M97.5 231.1h.1M97.6 222.7h.1M97.7 232.7h.1"/>
<path d="M97.8 237h.1M97.8 230.3h.1M97.8 235.5h.1M97.8 227.1h.1M97.9 234.8h.1M97.9 232.6h.1M98 230.4h.1M98 220.9h.1M98.1 228.2h.1M98.2 226h.1M98.2 236.5h.1M98.3 223.8h.1"/>
<path d="M98.4 221.7h.1M98.4 226l.1 .4h-.4zM98.5 235h.1M98.6 226.3h.1M98.8 223.1h.1M99 230l.4-.1-.1 .4zM99.1 220.3h.1M99.1 224.2h.1M99.1 232.5h.1M99.3 230.9l.1 .5-.4-.1zM99.4 230.1h.1M99.5 227.8h.1"/>
<path d="M99.6 233.2h.1M99.9 223h.1M100 227.2h.1M100.2 232.4h.1M100.2 235.9l.1 .4h-.4zM100.5 220.5h.1M100.6 225.3l.4-.2-.1 .4zM100.8 229.8h.1M100.9 237h.1M101 234.1h.1M101.1 236.6h.1M101.2 227.5h.1"/>
<path d="M101.2 234.4h.1M101.2 225.2h.1M101.3 232.2h.1M101.3 226.9l.1 .6-.6-.1zM101.3 237.4l.5-.1-.2 .4zM101.4 230h.1M101.4 230.4h.1M101.4 227.8h.1M101.4 222h.1M101.5 225.6h.1M101.6 223.4h.1M101.6 234.8h.1"/>
<path d="M101.7 221.2h.1M101.7 226.5h.1M101.8 236.6h.1M101.9 229.8h.1M102.1 226.5h.1M102.1 220.5l.5-.2-.1 .4zM102.2 234.4v.6l-.5-.1zM102.2 221.4l.1 .5-.4-.1zM102.5 236.8h.1M102.6 220.5h.1M102.6 234.4h.1M102.9 224.9h.1"/>
<path d="M102.9 232.7l.4-.2-.1 .4zM102.9 231.8h.1M103 222.5h.1M103 223.5h.1M103.1 233.3h.1M103.2 226.4v.4h-.4zM103.4 223.1h.1M103.5 227.3h.1M103.7 227.2h.1M104 231.4l.1 .4-.4-.1zM104.3 234.2h.1M104.3 230h.1"/>
<path d="M104.3 231.9h.1M104.4 234.2h.1M104.5 227.9l.4-.1-.1 .3zM104.5 236.1h.1M104.6 233.9h.1M104.6 222.3h.1M104.7 231.7h.1M104.8 229.5h.1M104.8 227.3h.1M104.9 225.1h.1M105 236.3v.4h-.4zM105 222.9h.1"/>
<path d="M105 236.5h.1M105.1 220.7h.1M105.2 221.4h.1M105.2 229.7h.1M105.3 236.8h.1M105.4 224.6h.1M105.5 225.8h.1M105.5 234.1h.1M105.6 226.6h.1M106 231.6h.1M106.1 229.2h.1M106.1 223.1l.4-.1-.1 .4z"/>
<path d="M106.1 220.6h.1M106.6 233.5h.1M106.8 233.9h.1M106.8 222.8h.1M106.8 231.2h.1M106.8 235.3l.5-.1-.2 .3zM106.9 223.3h.1M106.9 221.9l.1 .4h-.4zM107 227.5h.1M107.1 222h.1M107.4 220.5l.1 .6-.6-.1zM107.7 229h.1"/>
<path d="M107.8 226.7h.1M107.9 230.1h.1M107.9 226.8v.4h-.3zM107.9 235.6h.1M107.9 234.4h.1M108 233.4h.1M108.1 231.2h.1M108.1 229h.1M108.2 226.8h.1M108.3 224.7h.1M108.3 228l.1 .6-.6-.1zM108.4 222.5h.1"/>
<path d="M108.4 230.5l.5-.1-.2 .4zM108.5 220.3h.1M108.5 231.3h.1M108.7 236l.5-.5v.6zM108.8 236.9h.1M108.8 231.8v.4h-.4zM109 229.1h.1M109 237.4h.1M109.1 220.7h.1M109.2 226.8h.1M109.2 235.9h.1M109.3 233.5h.1"/>
<path d="M109.3 225.1h.1M109.5 226.4h.1M109.5 224.1h.1M109.6 220.8h.1M109.7 236.7l.1 .4h-.4zM110 225.8l.5-.2-.2 .4zM110.1 233.6h.1M110.2 228.7h.1M110.4 223.4h.1M110.6 227.6h.1M110.6 230.5h.1M110.6 222.2h.1"/>
<path d="M110.8 235.7h.1M110.9 233.3h.1M111.2 237.4h.1M111.2 223.9h.1M111.2 235.2h.1M111.2 221.4h.1M111.3 233h.1M111.4 230.3h.1M111.4 230.8h.1M111.4 228.6h.1M111.4 234.5h.1M111.5 226.4h.1"/>
<path d="M111.6 224.2h.1M111.6 221l.5-.1-.2 .3zM111.7 222.3v.4h-.4zM111.7 222h.1M111.7 220h.1M111.9 226.1h.1M112.3 237.1h.1M112.3 233.2l.5-.2-.1 .4zM112.6 233.1h.1M112.6 227.2v.4h-.3zM112.6 230.8h.1M112.7 226.9h.1"/>
<path d="M112.8 236.7h.1M112.9 221.2h.1M112.9 228.4h.1M112.9 220.1h.1M113.1 220.9h.1M113.1 232.8h.1M113.1 224.5h.1M113.1 232.5l.4-.3 .1 .4zM113.3 235.4h.1M113.6 233.8h.1M113.7 223.5h.1M113.9 223.6h.1"/>
<path d="M113.9 222.1l.6-.5v.6zM113.9 228.4l.5-.1-.2 .3zM114 227.8h.1M114.3 230.5h.1M114.4 228.2h.1M114.4 237.1l.1 .4h-.4zM114.5 229.9h.1M114.5 221.5h.1M114.6 236.9h.1M114.7 234.7h.1M114.7 232.5h.1M114.8 230.3h.1"/>
<path d="M114.9 228.1h.1M114.9 230.4h.1M115 225.9h.1M115 234.7h.1M115 223.7h.1M115 232.8h.1M115.1 221.5h.1M115.3 220.2h.1M115.4 220.9h.1M115.4 229.7l-.6-.1 .5-.5 .1 .6M115.5 223.7l.5-.2-.1 .4zM115.7 237.1l.5-.5 .1 .6z"/>
<path d="M115.7 237.4h.1M115.8 237.2h.1M116 227.9h.1M116.1 225.6h.1M116.2 227.1h.1M116.3 235.8l.4-.1-.1 .4zM116.4 222.7v.4h-.3zM116.7 221.1h.1M116.7 236.1h.1M116.7 227.8h.1M116.8 230.2h.1M117 232.2h.1"/>
<path d="M117 223.8h.1M117.1 233.9h.1M117.3 227.6l.1 .4h-.4zM117.4 237.2h.1M117.5 223.7h.1M117.5 234.9h.1M117.5 227.9h.1M117.7 225.3h.1M117.8 223h.1M117.8 231.1l.5-.2-.1 .4zM117.9 236.4h.1M118 234.2h.1"/>
<path d="M118.1 232h.1M118.2 229.8h.1M118.2 232.6l.1 .4h-.4zM118.3 227.7h.1M118.3 237.5h.1M118.3 229.2h.1M118.3 220.9h.1M118.3 225.5h.1M118.4 230.5h.1M118.4 223.3h.1M118.5 234.8h.1M118.5 227.6h.1"/>
<path d="M118.5 221.1h.1M118.8 220.3h.1M118.9 237.7l.2-.2 .1 .2M119.1 234.6h.1M119.2 232.2h.1M119.3 237.4h.1M119.5 222.8h.1M119.5 226.3l.4-.2-.1 .4zM119.5 220.4h.1M119.7 227.2h.1M119.9 236.9h.1M120.2 221.2h.1"/>
<path d="M120.2 225h.1M120.6 235.4h.1M120.6 227.1h.1M120.6 234.1h.1M120.8 231.5h.1M120.8 232h.1M120.8 223.2h.1M120.9 229.7h.1M121 223.9h.1M121.1 228.1h.1M121.1 221.5l.4-.1-.1 .4zM121.1 223.1l.1 .4h-.4z"/>
<path d="M121.2 220.2h.1M121.3 236h.1M121.4 233.8h.1M121.4 231.6h.1M121.5 222.6l.1 .7-.6-.1zM121.5 229.4h.1M121.6 227.2h.1M121.6 234.3h.1M121.7 225h.1M121.7 222.8h.1M121.8 233.7l.4-.1-.1 .4zM121.8 220.6h.1"/>
<path d="M121.8 230.7l.6-.6v.7zM121.9 230.7h.1M121.9 222.4h.1M122 235h.1M122 228l.1 .5-.4-.1zM122.1 236.9h.1M122.1 228.6h.1M122.2 220.2h.1M122.3 220.5h.1M122.6 229.4h.1M122.7 227.1h.1M122.8 237.5h.1"/>
<path d="M122.9 233l.1 .4h-.4zM123.1 237.7h.2M123.2 227.4h.1M123.3 231.7h.1M123.4 229l.5-.2-.2 .4zM123.7 221.4h.1M124 236.3h.1M124.1 234.2h.1M124.3 226.9h.1M124.4 224.5h.1M124.4 234.8h.1M124.4 226.4h.1"/>
<path d="M124.5 224h.1M124.6 228.2h.1M124.6 237.7h.1M124.7 230.8h.1M124.7 222.5h.1M124.7 235.5h.1M124.7 233.3h.1M124.8 231.1h.1M124.9 228.9h.1M125 226.7h.1M125 224.2l.5-.2-.2 .4zM125 229.1h.1"/>
<path d="M125.1 224.5h.1M125.2 222.4h.1M125.3 220.2h.1M125.4 230.8h.1M125.5 235.1h.1M125.7 236.1h.1M125.7 236.4l.5-.2-.1 .4zM125.8 233.8h.1M125.8 220.6h.1M125.8 223.5l.1 .4h-.4zM126 236.2h.1M126 227.9h.1"/>
<path d="M126 224.2h.1M126.1 221.9h.1M126.3 237.7h.1M126.7 227.5h.1M126.8 226.5h.1M126.8 228.9l-.1-.4-.3 .4h.4M127.2 221.5h.1M127.3 231.6l.5-.2-.2 .4zM127.4 233.6h.1M127.5 231.2h.1M127.6 234.4h.1M127.6 233.4l.1 .4h-.4z"/>
<path d="M127.7 221.7h.1M128 237.2h.1M128 224.2h.1M128 235h.1M128.1 228.4h.1M128.1 232.8h.1M128.2 235.8h.1M128.2 230.7h.1M128.2 234.1h.1M128.2 225.8h.1M128.3 228.5h.1M128.4 226.3h.1"/>
<path d="M128.5 224.1h.1M128.5 230.2h.1M128.5 223.9h.1M128.5 221.9h.1M128.5 223.7l.1 .7-.6-.1zM128.6 221.9h.1M128.9 231h.1M128.9 226.9l.5-.2-.2 .4zM129 235.2h.1M129.1 230.9h.1M129.2 228.6h.1M129.3 220.8h.1"/>
<path d="M129.4 231.2v.7l-.6-.1zM129.8 235.5h.1M129.8 227.2h.1M129.9 233.2h.1M130.2 227.7h.1M130.2 221.3h.1M130.5 223.9l.1 .5-.4-.1zM130.7 221.7h.1M130.8 228.3h.1M130.9 222l-.4 .1 .3 .2 .1-.1M148.9 225.4h34.1"/>
</g>
<path d="M52.4 79.6l3.3-.5v1zM56.8 69.8h1.1l-.6 3.3zM57.3 64.4l.6 3.2h-1.1zM98 79.1l3.3 .5-3.3 .5zM105.7 61.9l.7 .8-2.8 1.7zM111.8 89.7l.7 .9-2.8 1.7zM117.8 96.9l.5 3.3h-1zM52.4 204l3.3-.6v1.1zM98 203.4l3.3 .6-3.3 .5zM117.3 209.8h1l-.5 3.2z" fill="#000" stroke="#000" stroke-width=".21"/>
<text font-size="4.6" x="152.4" y="218">Fire door size</text>
<g font-size="4.3">
<text x="56.5" y="60.8" transform="rotate(-90 56.5 60.8)">150</text>
<text x="71.1" y="78.7">WOW</text>
<text x="117" y="160.1" transform="rotate(-90 117 160.1)">WOH</text>
<text x="70.2" y="203.1">WOW</text>
<text x="27" y="208.5">FFL</text>
<text x="27.8" y="259.5">STRUCTURE FOR</text>
<text x="27.8" y="264.5">FIRE DOOR</text>
</g>
<g font-size="3.9">
<text x="164.4" y="253.2">NIHVA TECHNOLOGY</text>
<text x="169.7" y="257.3">PVT. LTD.</text>
<text x="191.7" y="257.3">PUNE</text>
</g>
<g font-size="3.7">
<text x="141.6" y="21.1">Abbrevation's:</text>
<text x="141.6" y="25.6">WOW-Wall Opening Width</text>
<text x="141.3" y="34.5">FFL-Finished Floor Level</text>
<text x="141.6" y="30">WOH-Wall Opening Height</text>
</g>
<g font-size="3.3">
<text x="72.5" y="256.7">ALL DIMENSION ARE IN mm</text>
<text x="122.5" y="269.7">CLIENT - ADANI</text>
<text x="122.5" y="274.2">PROJECT -</text>
<text x="122.2" y="279">SITE -</text>
<text x="122.4" y="283.8">DWG. NO. -NIHVA/15-19/228</text>
<text x="121.8" y="288.7">SCALE: 01</text>
<text x="129.1" y="293.2">If any queries contact : projects@nihva.com</text>
<text x="152.2" y="288.6">WT:</text>
<text x="176.3" y="288.7">SHEET: 01 OF 01</text>
</g>
<g font-size="2.9">
<text x="116.9" y="53.1">150mm SQ.TUBE / RECTANGULAR TUBE</text>
<text x="118" y="56.6">/ ISMC OF 3.2mm THICK.</text>
<text x="123.2" y="84.5">SUPPORT FOR STRUCTURE</text>
</g>
<g font-size="2.8">
<text x="40.6" y="252.1">TITLE</text>
<text x="169.3" y="262.9">Email:- info@nihva.com</text>
<text x="172.5" y="260.2">Tel : 020 66304033</text>
<text x="84.8" y="269.4">OMKAR</text>
<text x="89.9" y="265.1">SIGN</text>
<text x="107" y="269.4">26/02/15</text>
<text x="108.7" y="264.9">DATE</text>
<text x="169.3" y="265.6">Website:- www.nihva.com</text>
<text x="33.6" y="275.1">CLIENT APPROVAL</text>
<text x="84.8" y="274.2">ANIL</text>
<text x="107" y="274.2">26/02/15</text>
<text x="84.6" y="278.4">01</text>
</g>
<g font-size="2.5">
<text x="153.4" y="223.4">WOW</text>
<text x="170.8" y="223.4">WOH</text>
<text x="155" y="229.1">1200</text>
<text x="171.3" y="229.1">2400</text>
<text x="67.3" y="269.2">DRAWN</text>
<text x="67.2" y="273.5">CHECK</text>
<text x="67.3" y="278.9">REV.</text>
<text x="67.3" y="283.7">APPRD.</text>
<text x="67.3" y="288.5">MFG</text>
<text x="67.3" y="293.4">Ref. No.</text>
</g>
</svg>
